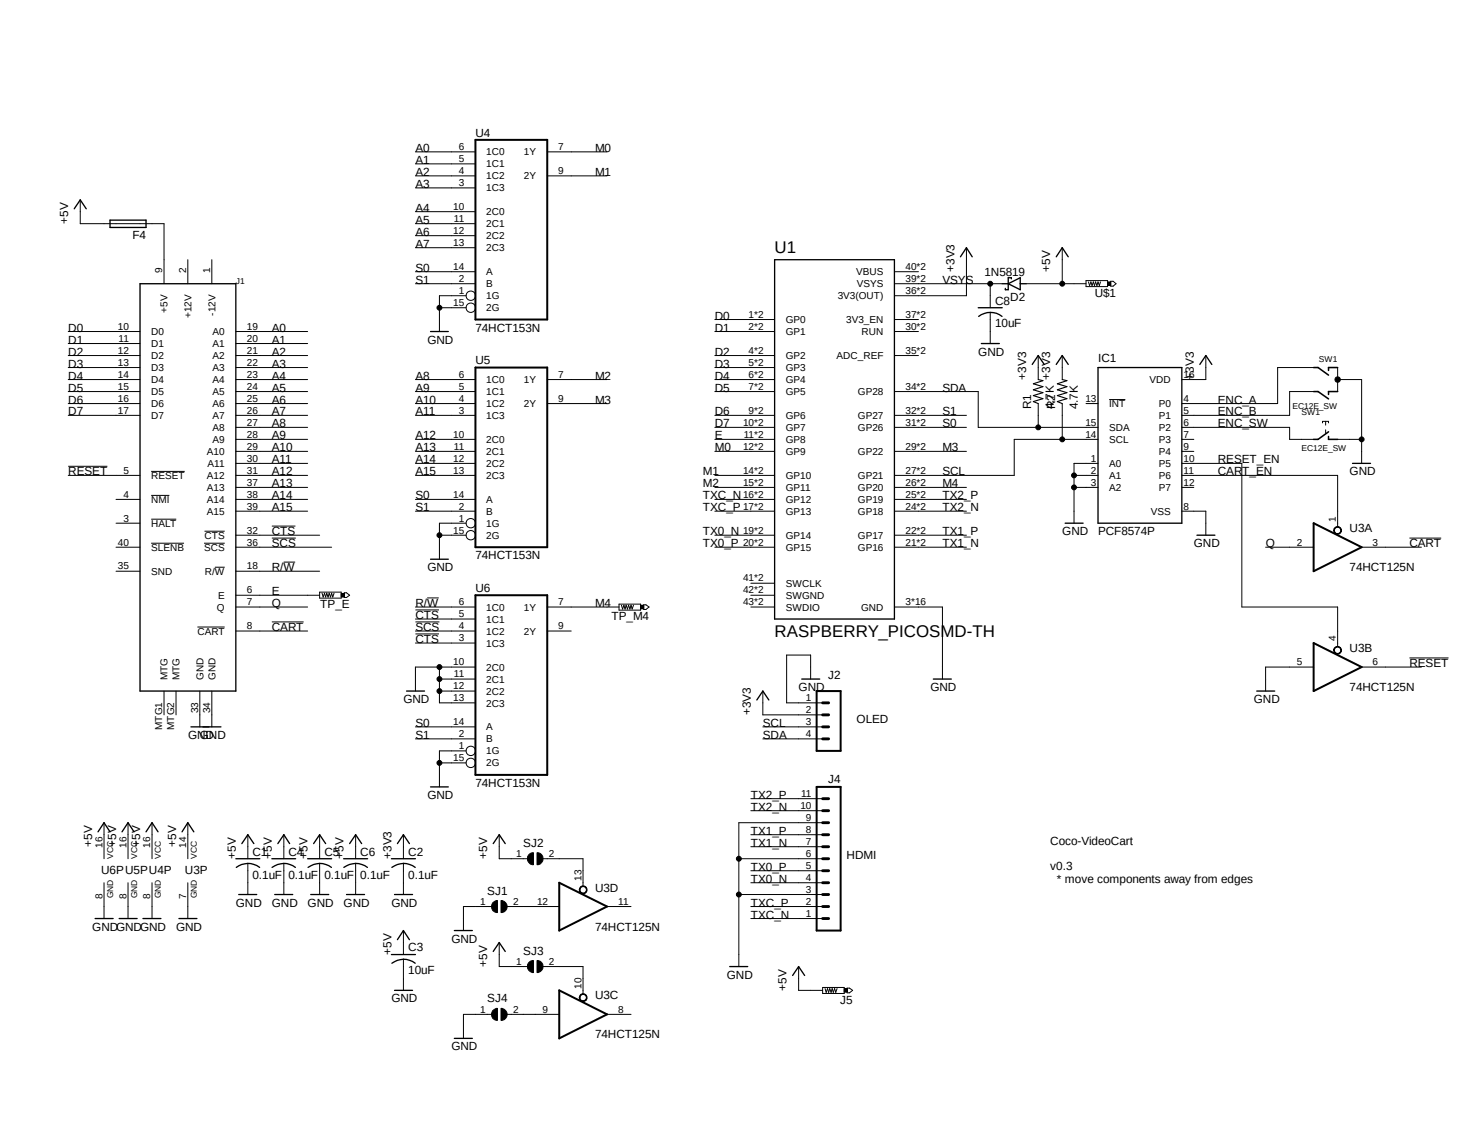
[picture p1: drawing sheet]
<svg xmlns="http://www.w3.org/2000/svg" width="279mm" height="216mm" viewBox="0 0 279 216" stroke-linecap="round" stroke-linejoin="round" font-family="sans-serif">
<path d="M10.6 23.7l266.6 176.9M277.2 23.7l-266.6 176.9" fill="none" stroke="#fff" stroke-width=".19"/>
<g fill="none" stroke="#000" stroke-width=".19">
<path d="M15.3 38.1v4.5h15.9v11.4M79.1 35.8h11.5M79.1 33.5h11.5M79.1 31.2h11.5M79.1 28.9h11.5M104.2 33.5h11.4M104.2 28.9h11.4M35.8 49.4v4.6M40.3 49.4v4.6M79.1 54h11.5M79.1 51.7h11.5M79.1 40.3h11.5"/>
<path d="M79.1 42.6h11.5M79.1 44.9h11.5M79.1 47.2h11.5M83.7 58.6h5.1M88.8 56.3h-5.1v6.8M170.3 54h20.6M170.3 51.7h4.6M184.1 47.2v9.1h-13.8M188.6 54v4.6M188.6 59.5v5.9M195.5 54h11.3M202.3 47.2v6.8"/>
<path d="M206.8 53.4h4.1v1.2h-4.1zM207.3 53.7l.2 .7 .3-.7 .2 .7 .2-.7 .2 .7 .3-.7 .2 .7 .2-.7 .3 .7 .2-.7M210.9 53.7h.6v.7h-.6zM211.5 53.6h.5l.6 .4-.6 .5h-.5zM13 63.1h13.7M13 65.4h13.7M13 67.7h13.7M13 70h13.7M13 72.3h13.7M13 74.5h13.7M13 76.8h13.7M13 79.1h13.7"/>
<path d="M44.9 63.1h13.7M44.9 65.4h13.7M44.9 67.7h13.7M44.9 70h13.7M44.9 72.3h13.7M44.9 74.5h13.7M44.9 76.8h13.7M44.9 79.1h13.7M79.1 72.3h11.5M79.1 74.5h11.5M79.1 76.8h11.5M79.1 79.1h11.5"/>
<path d="M104.2 72.3h11.4M104.2 76.8h11.4M136.1 63.1h11.4M136.1 67.7h11.4M136.1 70h11.4M136.1 72.3h11.4M136.1 74.5h11.4M136.1 79.1h11.4M136.1 60.8h11.4M170.3 63.1h4.6M170.3 67.7h4.6M170.3 74.5h16v6.9h22.8"/>
<path d="M170.3 79.1h13.8M170.3 60.8h4.6M197.7 67.7v4.6M197.7 76.8v4.6M202.3 67.7v4.6M202.3 76.8v6.9M206.8 76.8h2.3M211.2 76.1h3.1M229.7 67.7v4.6h-4.6M250.2 70h-6.9v6.8h-18.2M250.2 74.5h-4.6v4.6h-20.5M254.8 72.3h4.5v15.9"/>
<path d="M254.8 70v4.5M13 88.8h7.4M13 90.5h13.7M22.1 99.6h4.6M22.1 95.1h4.6M28.8 98.8h4.8M28.8 94.3h3.5M28.8 89.7h6.4M44.9 95.1h13.7M44.9 90.5h13.7M44.9 81.4h13.7M44.9 83.7h13.7"/>
<path d="M44.9 85.9h13.7M44.9 88.2h13.7M44.9 92.8h13.7M44.9 97.3h13.7M79.1 95.1h11.5M79.1 90.5h11.5M79.1 83.7h11.5M79.1 85.9h11.5M79.1 88.2h11.5M79.1 97.3h11.5M88.8 99.6h-5.1v6.9M136.1 95.1h11.4"/>
<path d="M136.1 90.5h11.4M136.1 81.4h11.4M136.1 83.7h11.4M136.1 85.9h11.4M136.1 92.8h11.4M136.1 97.3h11.4M170.3 95.1h13.8M170.3 81.4h13.8M170.3 85.9h13.8M170.3 92.8h13.8M170.3 97.3h13.8M204.6 90.5h4.5"/>
<path d="M204.6 92.8h4.5M209.1 83.7h-15.9v6.8h-22.9M209.1 88.2h-4.5v11.4M225.1 90.5h29.7v9.8M225.1 81.4h20.5v2.3h4.6M225.1 83.7h2.3M225.1 85.9h2.3M225.1 88.2h11.4v27.4h18.3v7.5M225.1 92.8h2.3M225.1 97.3h4.6v4.6M251.9 80.5v-.3h1.1v.3M252.5 80.2v.7"/>
<path d="M252.5 81.8v.7M254.8 83.7h4.5M22.1 104.2h4.6M22.1 108.8h4.6M28.8 103.4h6.3M37.6 119.4h5.2M38.9 103.4h3.9M38.9 101.1h3.9M40.9 108h1.9M44.9 101.9h16M44.9 104.2h18.3M44.9 113.3h16"/>
<path d="M44.9 115.6h13.7M44.9 108.8h16M51.8 100.2h4.5M51.8 102.4h4.5M51.8 118.4h6M54 107h2.2M60.9 112.7h4.1v1.2h-4.1zM61.3 112.9l.3 .8 .2-.8 .2 .8 .2-.8 .3 .8 .2-.8 .2 .8 .3-.8 .2 .8 .2-.8M65 113h.6v.7h-.6zM65.6 112.9h.4l.6 .4-.6 .4h-.4zM79.1 116.1h4.5M79.1 118.4h4.6"/>
<path d="M79.1 115.6h11.5M79.1 117.9h11.5M81.4 113.8h2.2M83.7 101.9h5.1M104.2 115.6h13.7M117.9 115h4.1v1.2h-4.1zM118.4 115.2l.2 .8 .2-.8 .2 .8 .3-.8 .2 .8 .2-.8 .3 .8 .2-.8 .2 .8 .2-.8M122 115.2h.6v.7h-.6zM122.6 115.1h.4l.6 .5-.6 .4h-.4zM136.1 101.9h11.4M136.1 104.2h11.4M143 113.3h4.5"/>
<path d="M143 115.6h4.5M143 111h4.5M170.3 101.9h13.8M170.3 104.2h13.8M170.3 115.6h9.2v13.7M241 104.2h9.2M254.1 100.6a.75 .75 0 0 1 1.2-.1 .75 .75 0 0 1-.3 1.2 .75 .75 0 0 1-1-.7h.1a.62 .62 0 0 1 .8-.7 .62 .62 0 0 1 .3 1 .62 .62 0 0 1-1 0l-.1-.3h-.1zM259.3 104.2h11.4M268.4 102.4h6.1M31.2 131.6v4.5M33.5 131.6v4.5M38.1 131.6v6.8"/>
<path d="M40.3 131.6v6.8M44.9 120.1h13.7M79.1 120.7h4.5M79.1 120.1h11.5M79.1 138.4h11.5M79.1 122.4h11.5M83.7 127v6.8h6.9M83.7 129.3h6.9M83.7 131.6h6.9M90.6 127h-11.5v4.6M104.2 120.1h4.6M145.3 131.6v4.5h11.4"/>
<path d="M145.3 138.4h11.4M154.4 129.3v-4.6h-4.6v9.1h6.9M250.2 127h-9.2v4.6M254.1 123.4a.75 .75 0 0 1 1.2-.1 .75 .75 0 0 1-.3 1.2 .75 .75 0 0 1-1-.7h.1a.62 .62 0 0 1 .8-.6 .62 .62 0 0 1 .3 1 .62 .62 0 0 1-1-.1l-.1-.3h-.1zM259.3 127h11.4M268.4 125.3h7.5M19.8 156.6v6.9M24.4 156.6v6.9M29 156.6v6.9M35.8 156.6v6.9M47.2 158.9v4.6M54.1 158.9v4.6"/>
<path d="M60.9 158.9v4.6M67.7 158.9v4.6M76.8 158.9v4.6M79.1 140.7h11.5M83.7 145.2h5.1M88.8 143h-5.1v6.8M95.1 158.9v4.6h5.4M143 158.9h13.7M143 154.3h13.7M143 152.1h13.7M145.3 140.7h11.4M156.7 156.6h-16v27.4"/>
<path d="M19.8 168.1v6.8M24.4 168.1v6.8M29 168.1v6.8M35.8 168.1v6.8M47.2 164.4v5.9M54.1 164.4v5.9M60.9 164.4v5.9M67.7 164.4v5.9M76.8 164.4v5.9M76.8 177.2v4.5M93.6 172.6h-5.3v4.6M93.9 171.9l.8-.5v2.3a1.12 1.12 0 0 1-1-.6 1.12 1.12 0 0 1 .2-1.2z"/>
<path d="M95.1 179.5v4.5h5.4M95.4 171.4a1.14 1.14 0 0 1 1.2 1.2 1.14 1.14 0 0 1-1.2 1.1zM96.6 172.6h9.9M100.7 162.7l.3-.2 .6-.2v2.3a1.16 1.16 0 0 1-1-.6 1.16 1.16 0 0 1 .1-1.3zM102.3 162.3a1.14 1.14 0 0 1 1.1 1.2 1.14 1.14 0 0 1-1.1 1.1zM103.4 163.5h7.6v5.2M110.6 168.8a.76 .76 0 0 1 1.2 .3 .76 .76 0 0 1-.5 1 .76 .76 0 0 1-1-.7h.1a.62 .62 0 0 1 .9-.6 .62 .62 0 0 1 .3 1 .62 .62 0 0 1-1.1-.1l-.1-.3h-.1zM115.6 172.6h4.6M140.7 163.5h16M140.7 170.3h16M143 172.6h13.7M143 174.9h13.7"/>
<path d="M143 168.1h13.7M143 165.8h13.7M143 161.2h13.7M76.8 182.6v6M93.6 193.1h-5.3v4.6M93.9 192.4l.8-.4v2.3a1.12 1.12 0 0 1-1-.7 1.12 1.12 0 0 1 .2-1.2zM95.4 192a1.14 1.14 0 0 1 1.2 1.1 1.14 1.14 0 0 1-1.2 1.2zM96.6 193.1h9.9M100.7 183.3l.3-.3 .6-.1v2.3a1.16 1.16 0 0 1-1-.7 1.16 1.16 0 0 1 .1-1.2zM102.3 182.9a1.14 1.14 0 0 1 1.1 1.1 1.14 1.14 0 0 1-1.1 1.2zM103.4 184h7.6v5.3M110.6 189.3a.76 .76 0 0 1 1.2 .3 .76 .76 0 0 1-.5 1 .76 .76 0 0 1-1-.7h.1a.62 .62 0 0 1 .9-.6 .62 .62 0 0 1 .3 1 .62 .62 0 0 1-1.1-.1l-.1-.3h-.1z"/>
<path d="M115.6 193.1h4.6M152.1 184v4.6h4.6M156.7 188h4.1v1.1h-4.1zM157.1 188.2l.3 .7 .2-.7 .2 .7 .2-.7 .3 .7 .2-.7 .2 .7 .3-.7 .2 .7 .2-.7M160.8 188.2h.6v.7h-.6zM161.3 188.1h.5l.6 .5-.6 .4h-.5z"/>
<circle cx="83.7" cy="58.6" r=".46"/>
<circle cx="89.7" cy="58.6" r=".89"/>
<circle cx="89.7" cy="56.3" r=".89"/>
<circle cx="188.6" cy="54" r=".46"/>
<circle cx="202.3" cy="54" r=".46"/>
<circle cx="254.8" cy="72.3" r=".51"/>
<circle cx="89.7" cy="99.6" r=".89"/>
<circle cx="197.7" cy="81.4" r=".46"/>
<circle cx="202.3" cy="83.7" r=".46"/>
<circle cx="204.6" cy="92.8" r=".46"/>
<circle cx="204.6" cy="90.5" r=".46"/>
<circle cx="259.3" cy="83.7" r=".46"/>
<circle cx="83.7" cy="101.9" r=".46"/>
<circle cx="89.7" cy="101.9" r=".89"/>
<circle cx="83.7" cy="127" r=".46"/>
<circle cx="83.7" cy="131.6" r=".46"/>
<circle cx="83.7" cy="129.3" r=".46"/>
<circle cx="83.7" cy="145.2" r=".46"/>
<circle cx="89.7" cy="143" r=".89"/>
<circle cx="89.7" cy="145.2" r=".89"/>
<circle cx="140.7" cy="170.3" r=".46"/>
<circle cx="140.7" cy="163.5" r=".46"/>
</g>
<g fill="none" stroke="#000" stroke-width=".25">
<path d="M14.1 39.8l1.2-1.7 1.1 1.7M21 41.9h6.8v1.4h-6.8zM26.7 54h18.2v77.6h-18.2zM147.5 49.4h22.8v68.5h-22.8zM182.9 48.9l1.2-1.7 1.1 1.7M186.3 58.6h4.6M190.9 54h1.1M192 54l2.3-1.1v2.3zM192.6 53.1v-.2h-.6v2.3h-.5v-.3M194.3 54h1.2M201.2 48.9l1.1-1.7 1.2 1.7M82 63.1h3.4"/>
<path d="M186.4 60.2a3.6 3.6 0 0 1 4.4 0M186.9 65.4h3.4M196.6 69.4l1.1-1.7 1.2 1.7M201.2 69.4l1.1-1.7 1.2 1.7M209.1 70h16v29.6h-16zM228.5 69.4l1.2-1.7 1.1 1.7M202.9 99.6h3.4M257.6 88.2h3.4M82 106.5h3.4M228 101.9h3.4M36.4 138.4h5.7M77.4 131.6h3.5"/>
<path d="M144.1 133.3l1.2-1.7 1.1 1.7M152.7 129.3h3.4M177.8 129.3h3.4M239.4 131.6h3.4M18.7 158.4l1.1-1.8 1.2 1.8M23.2 158.4l1.2-1.8 1.1 1.8M27.8 158.4l1.2-1.8 1.1 1.8M34.7 158.4l1.1-1.8 1.1 1.8M82 149.8h3.4M18.1 174.9h3.4M22.7 174.9h3.4M27.2 174.9h3.4"/>
<path d="M34.1 174.9h3.4M44.9 163.5h4.6M45 165.1a3.6 3.6 0 0 1 4.4 0M45.5 170.3h3.4M46.1 160.6l1.1-1.7 1.1 1.7M51.8 163.5h4.5M51.8 165.1a3.6 3.6 0 0 1 4.5 0M52.3 170.3h3.5M52.9 160.6l1.2-1.7 1.1 1.7M58.6 163.5h4.6M58.7 165.1a3.6 3.6 0 0 1 4.4 0M59.2 170.3h3.4"/>
<path d="M59.7 160.6l1.2-1.7 1.1 1.7M65.4 163.5h4.6M65.5 165.1a3.7 3.7 0 0 1 4.5 0M66 170.3h3.4M66.6 160.6l1.1-1.7 1.2 1.7M74.5 163.5h4.6M74.6 165.1a3.6 3.6 0 0 1 4.5 0M75.1 170.3h3.5M75.7 160.6l1.1-1.7 1.2 1.7M75.7 178.9l1.1-1.7 1.2 1.7M86.5 177.2h3.5M93.9 160.6l1.2-1.7 1.1 1.7"/>
<path d="M74.5 181.7h4.6M74.6 183.4a3.6 3.6 0 0 1 4.5 0M75.1 188.6h3.5M86.5 197.7h3.5M93.9 181.1l1.2-1.6 1.1 1.6M139 184h3.4M151 185.7l1.1-1.7 1.1 1.7"/>
</g>
<path d="M90.6 26.6h13.6v34.2h-13.6zM90.6 70h13.6v34.2h-13.6zM250.2 99.6l9.1 4.6-9.1 4.6zM90.6 113.3h13.6v34.2h-13.6zM155.5 131.6h4.6v11.4h-4.6zM250.2 122.4l9.1 4.6-9.1 4.6zM155.5 149.8h4.6v27.4h-4.6zM106.5 168.1l9.1 4.5-9.1 4.6zM106.5 188.6l9.1 4.5-9.1 4.6z" fill="none" stroke="#000" stroke-width=".38"/>
<g fill="#000">
<path d="M210.9 53.7h.6v.7h-.6z" fill-rule="evenodd"/>
<path d="M65 113h.6v.7h-.6z" fill-rule="evenodd"/>
<path d="M122 115.2h.6v.7h-.6z" fill-rule="evenodd"/>
<path d="M254.1 100.6a.75 .75 0 0 1 1.2-.1 .75 .75 0 0 1-.3 1.2 .75 .75 0 0 1-1-.7h.1a.62 .62 0 0 1 .8-.7 .62 .62 0 0 1 .3 1 .62 .62 0 0 1-1 0l-.1-.3h-.1z" fill-rule="evenodd"/>
<path d="M254.1 123.4a.75 .75 0 0 1 1.2-.1 .75 .75 0 0 1-.3 1.2 .75 .75 0 0 1-1-.7h.1a.62 .62 0 0 1 .8-.6 .62 .62 0 0 1 .3 1 .62 .62 0 0 1-1-.1l-.1-.3h-.1z" fill-rule="evenodd"/>
<path d="M93.9 171.9l.8-.5v2.3a1.12 1.12 0 0 1-1-.6 1.12 1.12 0 0 1 .2-1.2z" fill-rule="evenodd"/>
<path d="M95.4 171.4a1.14 1.14 0 0 1 1.2 1.2 1.14 1.14 0 0 1-1.2 1.1z" fill-rule="evenodd"/>
<path d="M100.7 162.7l.3-.2 .6-.2v2.3a1.16 1.16 0 0 1-1-.6 1.16 1.16 0 0 1 .1-1.3z" fill-rule="evenodd"/>
<path d="M102.3 162.3a1.14 1.14 0 0 1 1.1 1.2 1.14 1.14 0 0 1-1.1 1.1z" fill-rule="evenodd"/>
<path d="M110.6 168.8a.76 .76 0 0 1 1.2 .3 .76 .76 0 0 1-.5 1 .76 .76 0 0 1-1-.7h.1a.62 .62 0 0 1 .9-.6 .62 .62 0 0 1 .3 1 .62 .62 0 0 1-1.1-.1l-.1-.3h-.1z" fill-rule="evenodd"/>
<path d="M93.9 192.4l.8-.4v2.3a1.12 1.12 0 0 1-1-.7 1.12 1.12 0 0 1 .2-1.2z" fill-rule="evenodd"/>
<path d="M95.4 192a1.14 1.14 0 0 1 1.2 1.1 1.14 1.14 0 0 1-1.2 1.2z" fill-rule="evenodd"/>
<path d="M100.7 183.3l.3-.3 .6-.1v2.3a1.16 1.16 0 0 1-1-.7 1.16 1.16 0 0 1 .1-1.2z" fill-rule="evenodd"/>
<path d="M102.3 182.9a1.14 1.14 0 0 1 1.1 1.1 1.14 1.14 0 0 1-1.1 1.2z" fill-rule="evenodd"/>
<path d="M110.6 189.3a.76 .76 0 0 1 1.2 .3 .76 .76 0 0 1-.5 1 .76 .76 0 0 1-1-.7h.1a.62 .62 0 0 1 .9-.6 .62 .62 0 0 1 .3 1 .62 .62 0 0 1-1.1-.1l-.1-.3h-.1z" fill-rule="evenodd"/>
<path d="M160.8 188.2h.6v.7h-.6z" fill-rule="evenodd"/>
<circle cx="83.7" cy="58.6" r=".46"/>
<circle cx="188.6" cy="54" r=".46"/>
<circle cx="202.3" cy="54" r=".46"/>
<circle cx="254.8" cy="72.3" r=".51"/>
<circle cx="197.7" cy="81.4" r=".46"/>
<circle cx="202.3" cy="83.7" r=".46"/>
<circle cx="204.6" cy="92.8" r=".46"/>
<circle cx="204.6" cy="90.5" r=".46"/>
<circle cx="259.3" cy="83.7" r=".46"/>
<circle cx="83.7" cy="101.9" r=".46"/>
<circle cx="83.7" cy="127" r=".46"/>
<circle cx="83.7" cy="131.6" r=".46"/>
<circle cx="83.7" cy="129.3" r=".46"/>
<circle cx="83.7" cy="145.2" r=".46"/>
<circle cx="140.7" cy="170.3" r=".46"/>
<circle cx="140.7" cy="163.5" r=".46"/>
</g>
<g fill="none" stroke="#000" stroke-width=".55">
<path d="M156.7 138.4h1.1M156.7 136.1h1.1M156.7 133.8h1.1M156.7 140.7h1.1M156.7 158.9h1.1M156.7 154.3h1.1M156.7 156.6h1.1M156.7 152.1h1.1M156.7 170.3h1.1M156.7 172.6h1.1M156.7 174.9h1.1M156.7 165.8h1.1"/>
<path d="M156.7 168.1h1.1M156.7 161.2h1.1M156.7 163.5h1.1"/>
</g>
<path d="M250.2 70h.8l2 1.4M250.2 74.5h.8l2 1.4M254.8 70h-1.8v.5M254.8 74.5h-1.8v.6M253 83.1v.6h1.8M253 82.2l-2 1.5h-.8" fill="none" stroke="#000" stroke-width=".3"/>
<path d="M197.7 72.3l.9 .2-1.8 .6 1.8 .5-1.8 .6 1.8 .6-1.8 .5 1.8 .6-1.8 .6 .9 .3M202.3 72.3l.9 .2-1.8 .6 1.8 .5-1.8 .6 1.8 .6-1.8 .5 1.8 .6-1.8 .6 .9 .3" fill="none" stroke="#000" stroke-width=".21"/>
<g font-size="3.2">
<text x="147.5" y="48.3">U1</text>
<text x="147.5" y="121.3">RASPBERRY_PICOSMD-TH</text>
</g>
<g font-size="2.2">
<text x="79.1" y="28.9">A0</text>
<text x="90.6" y="26.1">U4</text>
<text x="113.3" y="28.9">M0</text>
<text x="79.1" y="35.8">A3</text>
<text x="79.1" y="33.5">A2</text>
<text x="79.1" y="31.2">A1</text>
<text x="113.3" y="33.5">M1</text>
<text x="79.1" y="40.3">A4</text>
<text x="13" y="42.6" transform="rotate(-90 13 42.6)">+5V</text>
<text x="25.2" y="45.5">F4</text>
<text x="79.1" y="44.9">A6</text>
<text x="79.1" y="47.2">A7</text>
<text x="79.1" y="42.6">A5</text>
<text x="79.1" y="51.7">S0</text>
<text x="181.8" y="51.7" transform="rotate(-90 181.8 51.7)">+3V3</text>
<text x="187.5" y="52.5">1N5819</text>
<text x="200" y="51.7" transform="rotate(-90 200 51.7)">+5V</text>
<text x="79.1" y="54">S1</text>
<text x="179.5" y="54">VSYS</text>
<text x="189.5" y="58">C8</text>
<text x="192.4" y="57.3">D2</text>
<text x="208.5" y="56.5">U$1</text>
<text x="13" y="63.1">D0</text>
<text x="13" y="65.4">D1</text>
<text x="51.8" y="65.4">A1</text>
<text x="51.8" y="63.1">A0</text>
<text x="81.4" y="65.4">GND</text>
<text x="90.6" y="63.1">74HCT153N</text>
<text x="136.1" y="60.8">D0</text>
<text x="136.1" y="63.1">D1</text>
<text x="189.5" y="62.3">10uF</text>
<text x="13" y="67.7">D2</text>
<text x="13" y="70">D3</text>
<text x="51.8" y="70">A3</text>
<text x="51.8" y="67.7">A2</text>
<text x="90.6" y="69.4">U5</text>
<text x="136.1" y="67.7">D2</text>
<text x="136.1" y="70">D3</text>
<text x="186.3" y="67.7">GND</text>
<text x="209.1" y="68.8">IC1</text>
<text x="13" y="72.3">D4</text>
<text x="13" y="74.5">D5</text>
<text x="13" y="76.8">D6</text>
<text x="51.8" y="76.8">A6</text>
<text x="51.8" y="74.5">A5</text>
<text x="51.8" y="72.3">A4</text>
<text x="79.1" y="72.3">A8</text>
<text x="79.1" y="74.5">A9</text>
<text x="79.1" y="76.8">A10</text>
<text x="113.3" y="72.3">M2</text>
<text x="113.3" y="76.8">M3</text>
<text x="136.1" y="72.3">D4</text>
<text x="136.1" y="74.5">D5</text>
<text x="179.5" y="74.5">SDA</text>
<text x="195.5" y="72.3" transform="rotate(-90 195.5 72.3)">+3V3</text>
<text x="196.4" y="77.9" transform="rotate(-90 196.4 77.9)">R1</text>
<text x="200" y="72.3" transform="rotate(-90 200 72.3)">+3V3</text>
<text x="200.7" y="77.9" transform="rotate(-90 200.7 77.9)">4.7K</text>
<text x="201" y="77.9" transform="rotate(-90 201 77.9)">R2</text>
<text x="205.3" y="77.9" transform="rotate(-90 205.3 77.9)">4.7K</text>
<text x="227.4" y="72.3" transform="rotate(-90 227.4 72.3)">+3V3</text>
<text x="231.9" y="76.8">ENC_A</text>
<text x="13" y="79.1">D7</text>
<text x="51.8" y="79.1">A7</text>
<text x="51.8" y="81.4">A8</text>
<text x="51.8" y="83.7">A9</text>
<text x="79.1" y="79.1">A11</text>
<text x="79.1" y="83.7">A12</text>
<text x="136.1" y="79.1">D6</text>
<text x="136.1" y="81.4">D7</text>
<text x="136.1" y="83.7">E</text>
<text x="179.5" y="81.4">S0</text>
<text x="179.5" y="79.1">S1</text>
<text x="231.9" y="79.1">ENC_B</text>
<text x="231.9" y="81.4">ENC_SW</text>
<text x="51.8" y="85.9">A10</text>
<text x="51.8" y="88.2">A11</text>
<text x="79.1" y="85.9">A13</text>
<text x="79.1" y="88.2">A14</text>
<text x="136.1" y="85.9">M0</text>
<text x="179.5" y="85.9">M3</text>
<text x="231.9" y="88.2">RESET_EN</text>
<text x="13" y="90.5">RESET</text>
<text x="51.8" y="90.5">A12</text>
<text x="51.8" y="92.8">A13</text>
<text x="51.8" y="95.1">A14</text>
<text x="79.1" y="90.5">A15</text>
<text x="79.1" y="95.1">S0</text>
<text x="133.9" y="90.5">M1</text>
<text x="133.9" y="92.8">M2</text>
<text x="133.9" y="95.1">TXC_N</text>
<text x="179.5" y="90.5">SCL</text>
<text x="179.5" y="92.8">M4</text>
<text x="179.5" y="95.1">TX2_P</text>
<text x="231.9" y="90.5">CART_EN</text>
<text x="257" y="90.5">GND</text>
<text x="51.8" y="101.9">CTS</text>
<text x="51.8" y="97.3">A15</text>
<text x="79.1" y="97.3">S1</text>
<text x="133.9" y="97.3">TXC_P</text>
<text x="133.9" y="101.9">TX0_N</text>
<text x="179.5" y="101.9">TX1_P</text>
<text x="179.5" y="97.3">TX2_N</text>
<text x="202.3" y="101.9">GND</text>
<text x="209.1" y="101.9">PCF8574P</text>
<text x="257" y="101.3">U3A</text>
<text x="51.8" y="104.2">SCS</text>
<text x="90.6" y="106.5">74HCT153N</text>
<text x="133.9" y="104.2">TX0_P</text>
<text x="179.5" y="104.2">TX1_N</text>
<text x="227.4" y="104.2">GND</text>
<text x="241.1" y="104.2">Q</text>
<text x="268.4" y="104.2">CART</text>
<text x="51.8" y="108.8">R/W</text>
<text x="51.8" y="113.3">E</text>
<text x="81.4" y="108.8">GND</text>
<text x="90.6" y="112.7">U6</text>
<text x="257" y="108.8">74HCT125N</text>
<text x="51.8" y="115.6">Q</text>
<text x="61" y="115.8">TP_E</text>
<text x="79.1" y="115.6">R/W</text>
<text x="79.1" y="117.9">CTS</text>
<text x="113.3" y="115.6">M4</text>
<text x="116.5" y="118.1">TP_M4</text>
<text x="51.8" y="120.1">CART</text>
<text x="79.1" y="122.4">CTS</text>
<text x="79.1" y="120.1">SCS</text>
<text x="257" y="124.1">U3B</text>
<text x="152.1" y="131.6">GND</text>
<text x="157.7" y="129.3">J2</text>
<text x="177.2" y="131.6">GND</text>
<text x="257" y="131.6">74HCT125N</text>
<text x="268.4" y="127">RESET</text>
<text x="76.8" y="133.8">GND</text>
<text x="143" y="136.1" transform="rotate(-90 143 136.1)">+3V3</text>
<text x="163.2" y="137.7">OLED</text>
<text x="238.8" y="133.8">GND</text>
<text x="35.8" y="140.7">GND</text>
<text x="38.1" y="140.7">GND</text>
<text x="79.1" y="138.4">S0</text>
<text x="79.1" y="140.7">S1</text>
<text x="145.3" y="140.7">SDA</text>
<text x="145.3" y="138.4">SCL</text>
<text x="90.6" y="149.8">74HCT153N</text>
<text x="157.7" y="149.1">J4</text>
<text x="81.4" y="152.1">GND</text>
<text x="143" y="154.3">TX2_N</text>
<text x="143" y="152.1">TX2_P</text>
<text x="17.6" y="161.2" transform="rotate(-90 17.6 161.2)">+5V</text>
<text x="22.1" y="161.2" transform="rotate(-90 22.1 161.2)">+5V</text>
<text x="26.7" y="161.2" transform="rotate(-90 26.7 161.2)">+5V</text>
<text x="33.5" y="161.2" transform="rotate(-90 33.5 161.2)">+5V</text>
<text x="99.7" y="161.2">SJ2</text>
<text x="143" y="161.2">TX1_N</text>
<text x="143" y="158.9">TX1_P</text>
<text x="200" y="160.8">Coco-VideoCart</text>
<text x="19.3" y="166.3">U6PU5PU4P</text>
<text x="35.2" y="166.3">U3P</text>
<text x="44.9" y="163.5" transform="rotate(-90 44.9 163.5)">+5V</text>
<text x="48.1" y="167.3">0.1uF</text>
<text x="48.1" y="162.9">C1</text>
<text x="51.8" y="163.5" transform="rotate(-90 51.8 163.5)">+5V</text>
<text x="54.9" y="167.3">0.1uF</text>
<text x="54.9" y="162.9">C4</text>
<text x="58.6" y="163.5" transform="rotate(-90 58.6 163.5)">+5V</text>
<text x="61.8" y="162.9">C5</text>
<text x="61.8" y="167.3">0.1uF</text>
<text x="65.4" y="163.5" transform="rotate(-90 65.4 163.5)">+5V</text>
<text x="68.6" y="162.9">C6</text>
<text x="68.6" y="167.3">0.1uF</text>
<text x="74.5" y="163.5" transform="rotate(-90 74.5 163.5)">+3V3</text>
<text x="77.8" y="162.9">C2</text>
<text x="77.8" y="167.3">0.1uF</text>
<text x="92.8" y="163.5" transform="rotate(-90 92.8 163.5)">+5V</text>
<text x="143" y="165.8">TX0_P</text>
<text x="161.2" y="163.5">HDMI</text>
<text x="200" y="165.7">v0.3</text>
<text x="44.9" y="172.6">GND</text>
<text x="51.8" y="172.6">GND</text>
<text x="58.6" y="172.6">GND</text>
<text x="65.4" y="172.6">GND</text>
<text x="74.5" y="172.6">GND</text>
<text x="92.8" y="170.3">SJ1</text>
<text x="113.3" y="169.8">U3D</text>
<text x="143" y="172.6">TXC_P</text>
<text x="143" y="168.1">TX0_N</text>
<text x="201.3" y="168.1">* move components away from edges</text>
<text x="17.6" y="177.2">GNDGNDGND</text>
<text x="33.5" y="177.2">GND</text>
<text x="86" y="179.5">GND</text>
<text x="113.3" y="177.2">74HCT125N</text>
<text x="143" y="174.9">TXC_N</text>
<text x="74.5" y="181.7" transform="rotate(-90 74.5 181.7)">+5V</text>
<text x="77.8" y="181.1">C3</text>
<text x="77.8" y="185.5">10uF</text>
<text x="92.8" y="184" transform="rotate(-90 92.8 184)">+5V</text>
<text x="99.7" y="181.7">SJ3</text>
<text x="74.5" y="190.8">GND</text>
<text x="92.8" y="190.8">SJ4</text>
<text x="113.3" y="190.3">U3C</text>
<text x="138.4" y="186.3">GND</text>
<text x="149.8" y="188.6" transform="rotate(-90 149.8 188.6)">+5V</text>
<text x="160" y="191.1">J5</text>
<text x="113.3" y="197.7">74HCT125N</text>
<text x="86" y="200">GND</text>
</g>
<g font-size="1.9">
<text x="87.4" y="28.6">6</text>
<text x="92.6" y="29.6">1C0</text>
<text x="99.8" y="29.6">1Y</text>
<text x="106.3" y="28.6">7</text>
<text x="87.4" y="35.4">3</text>
<text x="87.4" y="33.1">4</text>
<text x="87.4" y="30.9">5</text>
<text x="92.6" y="34.2">1C2</text>
<text x="92.6" y="31.9">1C1</text>
<text x="99.8" y="34.2">2Y</text>
<text x="106.3" y="33.1">9</text>
<text x="86.3" y="40">10</text>
<text x="92.6" y="36.4">1C3</text>
<text x="92.6" y="41">2C0</text>
<text x="86.3" y="44.6">12</text>
<text x="86.3" y="46.9">13</text>
<text x="86.4" y="42.3">11</text>
<text x="92.6" y="43.3">2C1</text>
<text x="92.6" y="45.6">2C2</text>
<text x="92.6" y="47.8">2C3</text>
<text x="30.9" y="51.9" transform="rotate(-90 30.9 51.9)">9</text>
<text x="35.5" y="51.9" transform="rotate(-90 35.5 51.9)">2</text>
<text x="40" y="51.9" transform="rotate(-90 40 51.9)">1</text>
<text x="86.3" y="51.4">14</text>
<text x="87.4" y="53.7">2</text>
<text x="92.6" y="52.4">A</text>
<text x="163.1" y="52.4">VBUS</text>
<text x="172.5" y="53.7">39*2</text>
<text x="172.5" y="51.4">40*2</text>
<text x="31.9" y="59.5" transform="rotate(-90 31.9 59.5)">+5V</text>
<text x="86.3" y="58.3">15</text>
<text x="87.4" y="56">1</text>
<text x="92.6" y="57">1G</text>
<text x="92.6" y="54.7">B</text>
<text x="92.6" y="59.3">2G</text>
<text x="159.6" y="56.9">3V3(OUT)</text>
<text x="163.2" y="54.7">VSYS</text>
<text x="172.5" y="56">36*2</text>
<text x="22.4" y="62.8">10</text>
<text x="22.6" y="65.1">11</text>
<text x="28.8" y="63.8">D0</text>
<text x="36.4" y="60.6" transform="rotate(-90 36.4 60.6)">+12V</text>
<text x="40.5" y="63.8">A0</text>
<text x="41" y="60.1" transform="rotate(-90 41 60.1)">-12V</text>
<text x="47" y="62.8">19</text>
<text x="47" y="65.1">20</text>
<text x="142.6" y="60.5">1*2</text>
<text x="142.6" y="62.8">2*2</text>
<text x="149.6" y="61.6">GP0</text>
<text x="149.6" y="63.8">GP1</text>
<text x="161.2" y="61.5">3V3_EN</text>
<text x="164.1" y="63.8">RUN</text>
<text x="172.5" y="62.8">30*2</text>
<text x="172.5" y="60.5">37*2</text>
<text x="22.4" y="67.4">12</text>
<text x="22.4" y="69.6">13</text>
<text x="22.4" y="71.9">14</text>
<text x="28.8" y="66.1">D1</text>
<text x="28.8" y="68.4">D2</text>
<text x="28.8" y="70.7">D3</text>
<text x="40.5" y="66.1">A1</text>
<text x="40.5" y="68.4">A2</text>
<text x="40.5" y="70.7">A3</text>
<text x="47" y="67.4">21</text>
<text x="47" y="69.6">22</text>
<text x="47" y="71.9">23</text>
<text x="87.4" y="71.9">6</text>
<text x="106.3" y="71.9">7</text>
<text x="142.6" y="67.4">4*2</text>
<text x="142.6" y="69.6">5*2</text>
<text x="142.6" y="71.9">6*2</text>
<text x="149.6" y="68.4">GP2</text>
<text x="149.6" y="70.7">GP3</text>
<text x="159.3" y="68.4">ADC_REF</text>
<text x="172.5" y="67.4">35*2</text>
<text x="225.4" y="71.9">16</text>
<text x="22.4" y="74.2">15</text>
<text x="22.4" y="76.5">16</text>
<text x="28.8" y="72.9">D4</text>
<text x="28.8" y="75.2">D5</text>
<text x="28.8" y="77.5">D6</text>
<text x="40.5" y="72.9">A4</text>
<text x="40.5" y="75.2">A5</text>
<text x="40.5" y="77.5">A6</text>
<text x="47" y="74.2">24</text>
<text x="47" y="76.5">25</text>
<text x="87.4" y="76.5">4</text>
<text x="87.4" y="74.2">5</text>
<text x="92.6" y="77.5">1C2</text>
<text x="92.6" y="75.2">1C1</text>
<text x="92.6" y="72.9">1C0</text>
<text x="99.8" y="72.9">1Y</text>
<text x="99.8" y="77.5">2Y</text>
<text x="106.3" y="76.5">9</text>
<text x="142.6" y="74.2">7*2</text>
<text x="149.6" y="72.9">GP4</text>
<text x="149.6" y="75.2">GP5</text>
<text x="163.4" y="75.2">GP28</text>
<text x="172.5" y="74.2">34*2</text>
<text x="206.7" y="76.5">13</text>
<text x="211.2" y="77.5">INT</text>
<text x="218.9" y="72.9">VDD</text>
<text x="220.7" y="77.5">P0</text>
<text x="225.4" y="76.5">4</text>
<text x="22.4" y="78.8">17</text>
<text x="28.8" y="79.8">D7</text>
<text x="40.5" y="79.8">A7</text>
<text x="40.5" y="82">A8</text>
<text x="47" y="78.8">26</text>
<text x="47" y="81.1">27</text>
<text x="47" y="83.4">28</text>
<text x="86.3" y="83.4">10</text>
<text x="87.4" y="78.8">3</text>
<text x="92.6" y="79.8">1C3</text>
<text x="141.5" y="81.1">10*2</text>
<text x="141.6" y="83.4">11*2</text>
<text x="142.6" y="78.8">9*2</text>
<text x="149.6" y="79.8">GP6</text>
<text x="149.6" y="82">GP7</text>
<text x="163.4" y="82">GP26</text>
<text x="163.4" y="79.8">GP27</text>
<text x="172.5" y="81.1">31*2</text>
<text x="172.5" y="78.8">32*2</text>
<text x="206.7" y="83.4">14</text>
<text x="206.7" y="81.1">15</text>
<text x="211.2" y="82">SDA</text>
<text x="220.7" y="79.8">P1</text>
<text x="220.7" y="82">P2</text>
<text x="225.4" y="78.8">5</text>
<text x="225.4" y="81.1">6</text>
<text x="225.4" y="83.4">7</text>
<text x="39.4" y="86.6">A10</text>
<text x="39.5" y="88.9">A11</text>
<text x="40.5" y="84.3">A9</text>
<text x="47" y="85.6">29</text>
<text x="47" y="87.9">30</text>
<text x="86.3" y="87.9">12</text>
<text x="86.4" y="85.6">11</text>
<text x="92.6" y="84.3">2C0</text>
<text x="92.6" y="86.6">2C1</text>
<text x="92.6" y="88.9">2C2</text>
<text x="141.5" y="85.6">12*2</text>
<text x="149.6" y="84.3">GP8</text>
<text x="149.6" y="86.6">GP9</text>
<text x="163.4" y="86.6">GP22</text>
<text x="172.5" y="85.6">29*2</text>
<text x="207.8" y="87.9">1</text>
<text x="211.2" y="84.3">SCL</text>
<text x="211.2" y="88.9">A0</text>
<text x="220.7" y="84.3">P3</text>
<text x="220.7" y="86.6">P4</text>
<text x="220.7" y="88.9">P5</text>
<text x="225.4" y="85.6">9</text>
<text x="225.4" y="87.9">10</text>
<text x="23.5" y="94.7">4</text>
<text x="23.5" y="90.2">5</text>
<text x="28.8" y="95.8">NMI</text>
<text x="28.8" y="91.2">RESET</text>
<text x="39.4" y="91.2">A12</text>
<text x="39.4" y="93.5">A13</text>
<text x="39.4" y="95.7">A14</text>
<text x="47" y="90.2">31</text>
<text x="47" y="92.5">37</text>
<text x="47" y="94.7">38</text>
<text x="86.3" y="90.2">13</text>
<text x="86.3" y="94.7">14</text>
<text x="92.6" y="91.2">2C3</text>
<text x="92.6" y="95.8">A</text>
<text x="141.5" y="90.2">14*2</text>
<text x="141.5" y="92.5">15*2</text>
<text x="141.5" y="94.7">16*2</text>
<text x="149.6" y="91.2">GP10</text>
<text x="149.6" y="93.5">GP11</text>
<text x="149.6" y="95.8">GP12</text>
<text x="163.4" y="95.7">GP19</text>
<text x="163.4" y="93.5">GP20</text>
<text x="163.4" y="91.2">GP21</text>
<text x="172.5" y="94.7">25*2</text>
<text x="172.5" y="92.5">26*2</text>
<text x="172.5" y="90.2">27*2</text>
<text x="207.8" y="90.2">2</text>
<text x="207.8" y="92.5">3</text>
<text x="211.2" y="91.2">A1</text>
<text x="211.2" y="93.5">A2</text>
<text x="220.7" y="91.2">P6</text>
<text x="220.7" y="93.5">P7</text>
<text x="225.4" y="90.2">11</text>
<text x="225.4" y="92.5">12</text>
<text x="23.5" y="99.3">3</text>
<text x="28.8" y="100.3">HALT</text>
<text x="39.4" y="98">A15</text>
<text x="47" y="101.6">32</text>
<text x="47" y="97">39</text>
<text x="86.3" y="101.6">15</text>
<text x="87.4" y="99.3">1</text>
<text x="87.4" y="97">2</text>
<text x="92.6" y="100.3">1G</text>
<text x="92.6" y="98">B</text>
<text x="141.5" y="97">17*2</text>
<text x="141.5" y="101.6">19*2</text>
<text x="149.6" y="98">GP13</text>
<text x="163.4" y="98">GP18</text>
<text x="172.5" y="101.6">22*2</text>
<text x="172.5" y="97">24*2</text>
<text x="219.2" y="98">VSS</text>
<text x="225.4" y="97">8</text>
<text x="254.4" y="99.3" transform="rotate(-90 254.4 99.3)">1</text>
<text x="22.4" y="103.9">40</text>
<text x="28.8" y="104.9">SLENB</text>
<text x="38.9" y="104.9">SCS</text>
<text x="38.9" y="102.6">CTS</text>
<text x="47" y="103.9">36</text>
<text x="92.6" y="102.6">2G</text>
<text x="141.5" y="103.9">20*2</text>
<text x="149.6" y="102.6">GP14</text>
<text x="149.6" y="104.9">GP15</text>
<text x="163.4" y="104.9">GP16</text>
<text x="163.4" y="102.6">GP17</text>
<text x="172.5" y="103.9">21*2</text>
<text x="247" y="103.9">2</text>
<text x="261.4" y="103.9">3</text>
<text x="22.4" y="108.4">35</text>
<text x="28.8" y="109.4">SND</text>
<text x="39" y="109.4">R/W</text>
<text x="41.5" y="114">E</text>
<text x="47" y="113">6</text>
<text x="47" y="108.4">18</text>
<text x="141.5" y="113">42*2</text>
<text x="141.5" y="110.7">41*2</text>
<text x="149.6" y="111.7">SWCLK</text>
<text x="41.3" y="116.2">Q</text>
<text x="47" y="119.8">8</text>
<text x="47" y="115.3">7</text>
<text x="87.4" y="119.8">4</text>
<text x="87.4" y="117.6">5</text>
<text x="87.4" y="115.3">6</text>
<text x="92.6" y="118.5">1C1</text>
<text x="92.6" y="116.3">1C0</text>
<text x="99.8" y="116.2">1Y</text>
<text x="106.3" y="115.3">7</text>
<text x="106.3" y="119.8">9</text>
<text x="141.5" y="115.3">43*2</text>
<text x="149.6" y="116.3">SWDIO</text>
<text x="149.6" y="114">SWGND</text>
<text x="164" y="116.2">GND</text>
<text x="172.5" y="115.3">3*16</text>
<text x="37.6" y="120.8">CART</text>
<text x="87.4" y="122.1">3</text>
<text x="92.6" y="123.1">1C3</text>
<text x="92.6" y="120.8">1C2</text>
<text x="99.8" y="120.8">2Y</text>
<text x="254.4" y="122.1" transform="rotate(-90 254.4 122.1)">4</text>
<text x="31.9" y="129.5" transform="rotate(-90 31.9 129.5)">MTG</text>
<text x="34.2" y="129.5" transform="rotate(-90 34.2 129.5)">MTG</text>
<text x="38.8" y="129.5" transform="rotate(-90 38.8 129.5)">GND</text>
<text x="41" y="129.5" transform="rotate(-90 41 129.5)">GND</text>
<text x="86.3" y="126.7">10</text>
<text x="86.3" y="131.2">12</text>
<text x="86.4" y="128.9">11</text>
<text x="92.6" y="127.7">2C0</text>
<text x="92.6" y="130">2C1</text>
<text x="247" y="126.7">5</text>
<text x="261.4" y="126.7">6</text>
<text x="37.8" y="135.8" transform="rotate(-90 37.8 135.8)">33</text>
<text x="40" y="135.8" transform="rotate(-90 40 135.8)">34</text>
<text x="86.3" y="133.5">13</text>
<text x="92.6" y="132.2">2C2</text>
<text x="92.6" y="134.5">2C3</text>
<text x="153.5" y="133.5">1</text>
<text x="153.5" y="135.8">2</text>
<text x="30.9" y="138.9" transform="rotate(-90 30.9 138.9)">MTG1</text>
<text x="33.2" y="138.9" transform="rotate(-90 33.2 138.9)">MTG2</text>
<text x="86.3" y="138.1">14</text>
<text x="87.4" y="142.6">1</text>
<text x="87.4" y="140.4">2</text>
<text x="92.6" y="143.6">1G</text>
<text x="92.6" y="141.4">B</text>
<text x="92.6" y="139.1">A</text>
<text x="153.5" y="138.1">3</text>
<text x="153.5" y="140.4">4</text>
<text x="86.3" y="144.9">15</text>
<text x="92.6" y="145.9">2G</text>
<text x="152.4" y="154.1">10</text>
<text x="152.6" y="151.8">11</text>
<text x="19.5" y="161.4" transform="rotate(-90 19.5 161.4)">16</text>
<text x="24.1" y="161.4" transform="rotate(-90 24.1 161.4)">16</text>
<text x="28.6" y="161.4" transform="rotate(-90 28.6 161.4)">16</text>
<text x="35.5" y="161.4" transform="rotate(-90 35.5 161.4)">14</text>
<text x="153.5" y="160.9">7</text>
<text x="153.5" y="158.6">8</text>
<text x="153.5" y="156.3">9</text>
<text x="98.3" y="163.2">1</text>
<text x="104.5" y="163.2">2</text>
<text x="110.7" y="167.7" transform="rotate(-90 110.7 167.7)">13</text>
<text x="153.5" y="167.7">4</text>
<text x="153.5" y="165.4">5</text>
<text x="153.5" y="163.2">6</text>
<text x="19.5" y="171.2" transform="rotate(-90 19.5 171.2)">8</text>
<text x="24.1" y="171.2" transform="rotate(-90 24.1 171.2)">8</text>
<text x="28.6" y="171.2" transform="rotate(-90 28.6 171.2)">8</text>
<text x="35.5" y="171.2" transform="rotate(-90 35.5 171.2)">7</text>
<text x="91.4" y="172.3">1</text>
<text x="97.7" y="172.3">2</text>
<text x="102.3" y="172.3">12</text>
<text x="117.7" y="172.3">11</text>
<text x="153.5" y="172.3">2</text>
<text x="153.5" y="170">3</text>
<text x="153.5" y="174.6">1</text>
<text x="98.3" y="183.7">1</text>
<text x="104.5" y="183.7">2</text>
<text x="110.7" y="188.3" transform="rotate(-90 110.7 188.3)">10</text>
<text x="91.4" y="192.8">1</text>
<text x="97.7" y="192.8">2</text>
<text x="103.3" y="192.8">9</text>
<text x="117.7" y="192.8">8</text>
</g>
<g font-size="1.6">
<text x="44.9" y="54">J1</text>
<text x="251.2" y="68.8">SW1</text>
<text x="246.2" y="77.9">EC12E_SW</text>
<text x="247.9" y="79.1">SW1</text>
<text x="247.9" y="85.9">EC12E_SW</text>
<text x="21.5" y="163.5" transform="rotate(-90 21.5 163.5)">VCC</text>
<text x="26.1" y="163.5" transform="rotate(-90 26.1 163.5)">VCC</text>
<text x="30.6" y="163.5" transform="rotate(-90 30.6 163.5)">VCC</text>
<text x="37.5" y="163.5" transform="rotate(-90 37.5 163.5)">VCC</text>
<text x="21.5" y="171" transform="rotate(-90 21.5 171)">GND</text>
<text x="26.1" y="171" transform="rotate(-90 26.1 171)">GND</text>
<text x="30.6" y="171" transform="rotate(-90 30.6 171)">GND</text>
<text x="37.5" y="171" transform="rotate(-90 37.5 171)">GND</text>
</g>
</svg>
